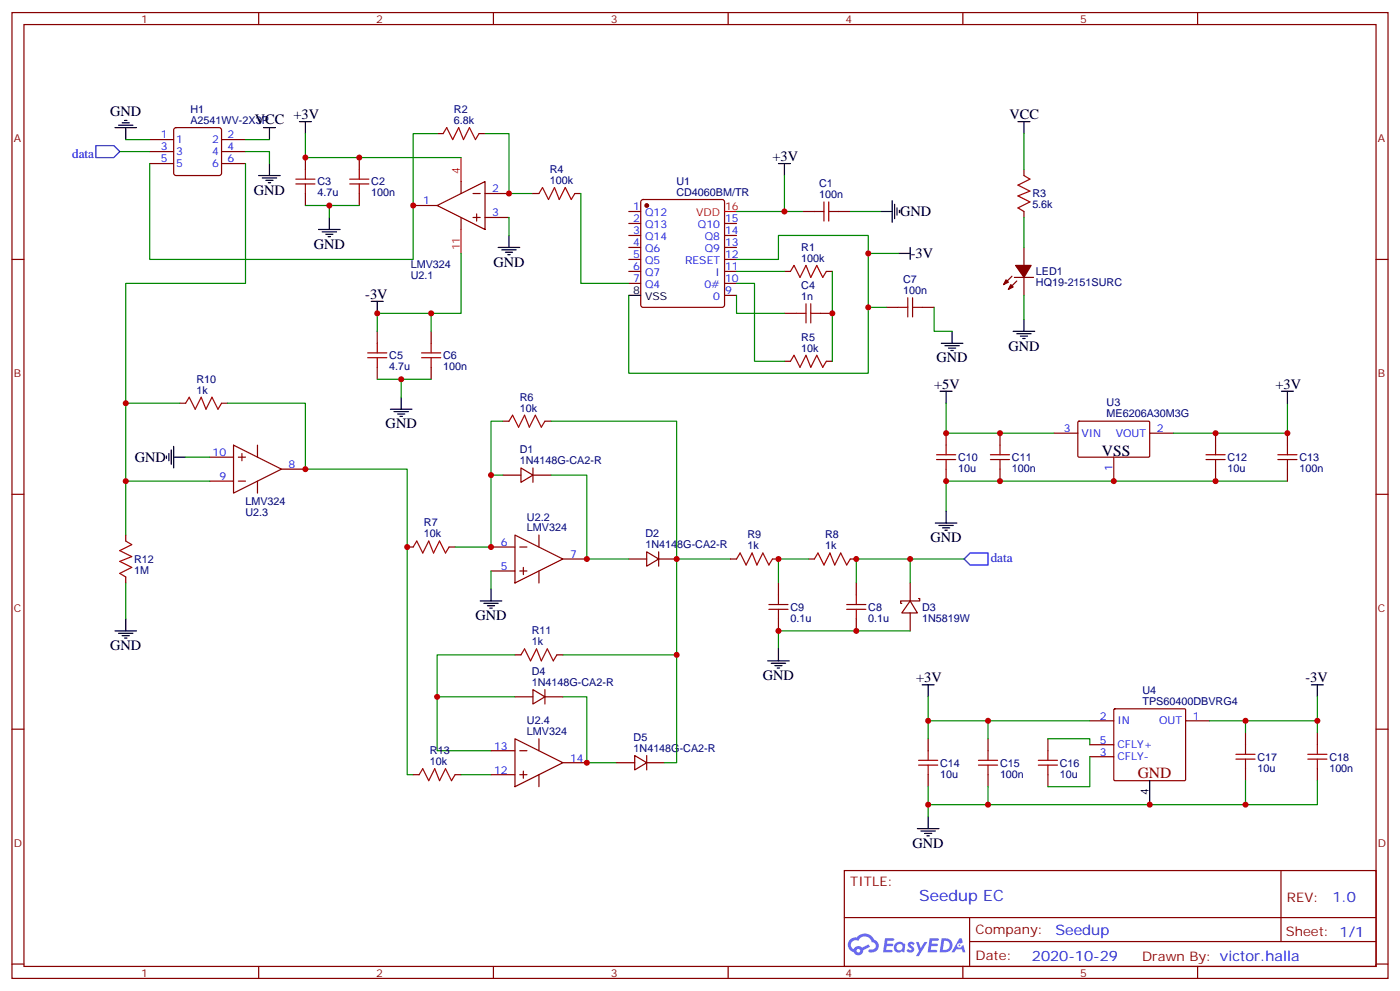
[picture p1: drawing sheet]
<svg xmlns="http://www.w3.org/2000/svg" width="412mm" height="292mm" viewBox="0 0 412 292" stroke-linecap="round" stroke-linejoin="round" font-family="sans-serif">
<g fill="none" stroke="#870000" stroke-width=".35">
<path d="M3.5 3.7h405.4v284.3h-405.4zM7.1 7.2h398.2v277.3h-398.2zM76.2 3.7v3.5M145.3 3.7v3.5M214.5 3.7v3.5M283.6 3.7v3.5M352.8 3.7v3.5M3.5 76.4h3.6M405.3 76.4h3.6M3.5 145.5h3.6M405.3 145.5h3.6M3.5 214.7h3.6"/>
<path d="M405.3 214.7h3.6M248.7 256.3h156.6v28.2h-156.6zM377.3 256.3v20.9M248.7 270.1h156.5M285.6 277.2h119.6M285.6 270.1v14.2M3.5 283.8h3.6M76.2 284.5v3.5M145.3 284.5v3.5M214.5 284.5v3.5M283.6 284.5v3.5M352.8 284.5v3.5"/>
<path d="M405.3 283.8h3.6"/>
</g>
<g fill="#5487ff">
<path d="M267.7 277.5a1.22 1.22 0 0 1 1.7 .2l-.4 .6a.47 .47 0 0 0-.3-.4 .47 .47 0 0 0-.5 .2l.1 .2a1.14 1.14 0 0 1 .8 1.8 1.14 1.14 0 0 1-1.9 0l-.2-.2 .5-.6 .7 .5a.29 .29 0 0 0 .3-.3 .29 .29 0 0 0-.2-.3 1.04 1.04 0 0 1-.6-1.7z"/>
<path d="M260.7 276.2h2.4l.3 .2-.2 .5-1.8 .1-.1 .8h1.5l.3 .4-.3 .4h-1.6l-.2 1.1h1.7l.2 .3-.2 .3-2.6 .1z"/>
<path d="M273.8 276.2h2.4l.3 .2-.1 .5-1.8 .1-.2 .8h1.6l.3 .4-.4 .4-1.6-.1-.1 1.1 1.7 .1 .2 .3-.2 .3-2.6 .1z"/>
<path d="M282.6 276.2h.7l.3 1.3-.6 .3a.69 .69 0 0 0-1 .3 .69 .69 0 0 0 .4 .9 .69 .69 0 0 0 .9-.6l.5-.2 .6 2.2h-.8l-.2-.9h-1.8l-.5 .9h-.8z"/>
<path d="M269.8 277.3h.8l.6 1.8 1.1-1.8h.9l-2.6 4.2h-.8l.9-1.5z"/>
<path d="M277.4 276.2l-.6 4.2h1.3a2.11 2.11 0 0 0 2.5-2.1 2.11 2.11 0 0 0-2.5-2.1zM278.1 277a1.39 1.39 0 0 1 1.7 1.4 1.39 1.39 0 0 1-1.8 1.2h-.3z"/>
<path d="M263.7 277.8a1.54 1.54 0 0 0-.1 2.2 1.54 1.54 0 0 0 2.2 .1l.6 .3 .3-2.3-.2-.3h-.4a1.49 1.49 0 0 0-2.4 0zM264 278.8a.94 .94 0 0 1 1.8 0 .94 .94 0 0 1-1.8 0z"/>
<path d="M250.4 276.6a2.18 2.18 0 0 0 1.1 3.7 1.44 1.44 0 0 0 1.6 .9 1.44 1.44 0 0 0 1.2-1.4l2-1.1-.5-.7-1.9 1a1.47 1.47 0 0 0-2.4 .4 1.39 1.39 0 0 1-.7-1.9 1.39 1.39 0 0 1 2-.5 2.12 2.12 0 0 1 2.2-1.3 2.12 2.12 0 0 1 1.9 1.7 1.14 1.14 0 0 1 1.1 1.4 1.14 1.14 0 0 1-1.7 .7 .43 .43 0 0 0-.5 .4 .43 .43 0 0 0 .4 .5 1.98 1.98 0 0 0 2.5-1.2 1.98 1.98 0 0 0-1.2-2.6 3.1 3.1 0 0 0-5.3-.6l-.9 .1zM252.3 279.9a.55 .55 0 0 1 1.1 0 .55 .55 0 0 1-1.1 0z"/>
<circle cx="282.6" cy="278.3" r=".26"/>
</g>
<g fill="none" stroke="#870000" stroke-width=".35">
<path d="M51.4 37.8l.5-.2h12.7l.5 .2 .2 .5v12.7l-.3 .5-.4 .2h-12.7l-.5-.3-.2-.4v-12.7zM128.8 39.3h1.7M141.1 39.3h1.8M44.1 41.1h7.1M44.1 44.6h7.1M44.1 48.2h7.1M65.3 41.1h7M65.3 44.6h7M65.3 48.2h7M90 46.4v3.5M90 57v3.5M105.8 46.4v3.5"/>
<path d="M105.8 57v3.5M135.8 53.4v3.6M139.3 57h2.2M142.9 57h7M157 57h1.7M169.3 57h1.8M189 58.9l.4-.2h23.3l.5 .2 .2 .5v30.4l-.2 .5-.5 .2h-23.3l-.5-.2-.2-.5v-30.4zM301.6 49.9v1.8M121.7 60.5h7.1M128.8 60.5l14.1-7.1v14.2zM135.8 64v3.6M139.3 64h2.2"/>
<path d="M140.4 63v2.1M142.9 64h7M185.2 62.3h3.5M185.2 65.8h3.5M185.2 69.3h3.5M185.2 72.8h3.5M185.2 76.4h3.5M185.2 79.9h3.5M213.4 65.8h3.6M213.4 69.3h3.6M213.4 72.8h3.6M213.4 76.4h3.6"/>
<path d="M213.4 79.9h3.6M231.1 79.9h1.7M236.4 62.3h3.5M243.4 79.9h1.8M246.9 62.3h3.6M301.6 62.3v1.7M301.6 72.8v5.3M111.1 97.5v3.6M127 97.5v3.6M185.2 83.4h3.5M213.4 83.4h3.6M213.4 87h3.6"/>
<path d="M231.1 92.3h3.5M241.7 92.3h3.5M261.1 90.5h3.5M271.6 90.5h3.6M298.1 81.3l-2.5 2.5M298.8 81.7h5.6M299.5 82.7l-2.5 2.5M301.6 81.7v5.3M52.9 118.7h1.8M65.3 118.7h1.7M111.1 108.1v3.6M127 108.1v3.6"/>
<path d="M231.1 106.4h1.7M243.4 106.4h1.8M61.7 134.6h7.1M68.8 131.1l14.1 7-14.1 7.1zM70.2 134.6h2.1M71.3 133.5v2.1M75.8 131.1v3.5M82.9 138.1h7.1M148.2 124h1.7M148.2 139.9h5.3M153.5 137.8l3.5 2.1-3.5 2.1zM157 137.8v4.2"/>
<path d="M157 139.9h5.3M160.5 124h1.8M278.7 127.5v3.6M278.7 138.1v3.5M294.6 127.5v3.6M294.6 138.1v3.5M310.4 127.5h7.1M317.6 124.2l.3-.2h20.6l.2 .4-.1 10-.3 .2-20.6-.1-.2-.3zM328.1 134.6v7M338.7 127.5h7M358.1 127.5v3.6M358.1 138.1v3.5"/>
<path d="M379.2 127.5v3.6M379.2 138.1v3.5M37 157.5v1.8M61.7 141.6h7.1M70.2 141.6h2.1M75.8 141.6v3.6M151.7 157.5l14.1 7.1-14.1 7zM158.7 157.5v3.5M37 169.9v1.7M119.9 161h1.8M132.3 161h1.8M144.6 161h7.1"/>
<path d="M144.6 168.1h7.1M153.1 161h2.1M153.1 168.1h2.1M154.2 167v2.2M158.7 168.1v3.5M165.8 164.6h7.1M185.2 164.6h5.3M190.5 162.5l3.5 2.1-3.5 2.1zM194 164.6h5.3M194 162.5v4.2M215.2 164.6h1.8M227.5 164.6h1.8"/>
<path d="M229.3 171.6v3.6M238.1 164.6h1.8M250.5 164.6h1.7M252.2 171.6v3.6M268.1 176.9l2.1 3.5h-4.6zM268.1 176.9h-2.8v.7h.3M268.1 171.6v5.3M270.6 176.2h.3v.7h-2.8M151.7 192.8h1.8M164 192.8h1.8M229.3 182.2v3.5M252.2 182.2v3.5"/>
<path d="M268.1 180.4v5.3M151.7 217.5l14.1 7-14.1 7.1zM151.7 205.1h5.3M157 203l3.5 2.1-3.5 2.2zM158.7 217.5v3.5M160.5 203v4.3M160.5 205.1h5.3M273.4 217.5v3.5M291 217.5v3.5M308.7 217.5v3.5M321 212.2h7.1M321 219.3h7.1"/>
<path d="M328.1 208.8l.3-.1h20.7l.1 .3v20.7l-.3 .1h-20.6l-.2-.3zM349.2 212.2h7.1M366.9 215.7v3.6M388.1 215.7v3.6M121.7 228.1h1.8M134.1 228.1h1.7M144.6 221h7.1M144.6 228.1h7.1M153.1 221h2.1M153.1 228.1h2.1M154.2 227v2.1M158.7 228.1v3.5"/>
<path d="M165.8 224.5h7.1M181.7 224.5h5.3M187 222.4l3.5 2.1-3.5 2.2zM190.5 224.5h5.3M190.5 222.4v4.3M273.4 228.1v3.5M291 228.1v3.5M308.7 228.1v3.5M321 222.8h7.1M366.9 226.3v3.5M388.1 226.3v3.5"/>
</g>
<g fill="#870000" stroke="#870000" stroke-width=".35">
<path d="M297.7 83.8l.7 .7-1.4 .7z"/>
<path d="M296.3 82.4l.7 .7-1.4 .7z"/>
<path d="M299.2 78.1h4.5l-2.1 3.6z"/>
<circle cx="190.5" cy="60.5" r=".53"/>
</g>
<g fill="none" stroke="#000" stroke-width=".35">
<path d="M33.9 37.6h6.3M34.9 36.9h4.3M36 36.2h2.1M36.7 35.5h.7M37 37.6v3.5M77.6 37.6h3.5M79.4 37.6v3.5M88.2 35.8h3.5M90 35.8v3.5M299.9 35.8h3.5M301.6 35.8v3.5M76.2 51.7h6.3"/>
<path d="M77.3 52.4h4.2M78.3 53.1h2.1M79 53.8h.7M79.4 48.2v3.5M229.3 48.2h3.5M231.1 48.2v3.5M262.8 59.1v6.3M93.8 67.6h6.4M94.9 68.3h4.2M96 69h2.1M96.7 69.7h.7M97 64v3.6"/>
<path d="M146.8 72.8h6.3M147.8 73.6h4.2M148.9 74.3h2.1M149.6 75h.7M149.9 69.3v3.5M259.3 62.3h3.5M263.5 60.1v4.3M264.2 61.2v2.1M264.6 74.6h3.5M264.9 61.9v.7M268.1 72.8v3.6M109.4 88.7h3.5"/>
<path d="M111.1 88.7v3.6M185.2 87h3.5M280.5 97.5v3.6M298.4 97.5h6.4M299.5 98.2h4.2M300.6 99h2.1M301.3 99.7h.7M301.6 94v3.5M118.2 116.9v3.6M276.9 115.2h3.6M277.3 101.1h6.3M278.3 101.8h4.3"/>
<path d="M278.7 115.2v3.5M279.4 102.5h2.1M280.1 103.2h.7M377.5 115.2h3.5M379.2 115.2v3.5M49 134.2v.7M49.7 133.5v2.1M50.4 132.5v4.2M51.2 134.6h3.5M51.2 131.4v6.4M115 120.5h6.4M116.1 121.2h4.2"/>
<path d="M117.1 121.9h2.1M117.8 122.6h.7M275.5 154h6.4M276.6 154.7h4.2M277.6 155.4h2.2M278.3 156.1h.7M278.7 150.5v3.5M141.5 176.9h6.3M142.5 177.6h4.3M143.6 178.3h2.1M144.3 179h.7M144.6 173.4v3.5"/>
<path d="M33.9 185.7h6.3M34.9 186.4h4.3M36 187.1h2.1M36.7 187.9h.7M37 182.2v3.5M226.1 194.6h6.4M227.2 195.3h4.2M228.2 196h2.2M229 196.7h.7M229.3 191v3.6M271.6 201.6h3.6M273.4 201.6v3.5"/>
<path d="M386.3 201.6h3.5M388.1 201.6v3.5M338.7 229.8v7.1M270.2 243.9h6.4M271.3 244.7h4.2M272.3 245.4h2.2M273 246.1h.8M273.4 240.4v3.5"/>
</g>
<path d="M135.8 46.4v7M135.8 67.6v7M213.4 62.3h3.6" fill="none" stroke="#f00" stroke-width=".35"/>
<g fill="none" stroke="#008700" stroke-width=".35">
<path d="M90 39.3v7.1h45.8M128.8 39.3h-7.1v37.1h-77.6v-28.2M142.9 39.3h7v17.7h7.1M301.6 39.3v10.6M35.3 44.6h8.8M37 41.1h7.1M72.3 48.2v35.2h-35.3v35.3M72.3 44.6h7.1v3.6M72.3 41.1h7.1M171.1 57v26.4h14.1M231.1 51.7v10.6h-14.1M90 60.5h15.8"/>
<path d="M97 60.5v3.5M135.8 74.6v17.7h-24.7v5.2M149.9 64v5.3M217 76.4h12.3v-7.1h26.5v40.6h-70.6v-22.9M217 79.9h14.1M231.1 62.3h5.3M245.2 79.9v26.5M250.5 62.3h8.8M255.8 74.6h8.8M301.6 64v8.8M127 92.3v5.2M217 83.4h5.2v23h8.9"/>
<path d="M217 87v5.3h14.1M255.8 90.5h5.3M275.2 90.5v7h5.3M301.6 87v7M52.9 118.7h-15.9v38.8M67 118.7h23v19.4h29.9v90h1.8M111.1 111.7h15.9M118.2 111.7v5.2M278.7 118.7v8.8h31.7M379.2 118.7v8.8h-33.5M54.7 134.6h7M144.6 139.9h3.6"/>
<path d="M148.2 124h-3.6v37h-10.5M162.3 139.9h10.6v24.7h12.3M162.3 124h37v40.6h15.9M37 141.6h24.7M379.2 141.6h-100.5v8.9M37 171.6v10.6M144.6 168.1v5.3M199.3 164.6v28.2h-33.5M238.1 164.6h-8.8v7M252.2 171.6v-7h15.9v7M268.1 164.6h15.9M151.7 192.8h-22.9v28.2h15.8"/>
<path d="M199.3 192.8v31.7h-3.5M268.1 185.7h-38.8v5.3M128.8 205.1h22.9M165.8 205.1h7.1v19.4h8.8M273.4 205.1v12.4M273.4 212.2h47.6M291 212.2v5.3M308.7 217.5h12.3v1.8M356.3 212.2h31.8M366.9 212.2v3.5M388.1 205.1v10.6M135.8 228.1h8.8"/>
<path d="M273.4 231.6v5.3M291 231.6v5.3M321 222.8v8.8h-12.3M366.9 229.8v7.1M388.1 229.8v7.1h-114.7v3.5"/>
</g>
<g fill="none" stroke="#a10000" stroke-width=".35">
<path d="M130.5 39.3l1.1-1.7 1.7 3.5 1.8-3.5 1.4 3.5 1.8-3.5 1.8 3.5 1-1.8M87.1 52.7h5.7M87.1 54.2h5.7M90 49.9v2.8M90 54.2v2.8M103 52.7h5.7M103 54.2h5.7M105.8 49.9v2.8M105.8 54.2v2.8M158.7 57l1.1-1.8 1.8 3.5 1.7-3.5 1.4 3.5 1.8-3.5 1.8 3.5 1-1.7M242.7 59.4v5.7M244.1 59.4v5.7"/>
<path d="M301.6 51.7l1.8 1-3.5 1.8 3.5 1.8-3.5 1.4 3.5 1.7-3.5 1.8 1.7 1.1M232.8 79.9l1.1-1.8 1.8 3.6 1.7-3.6 1.4 3.6 1.8-3.6 1.8 3.6 1-1.8M239.9 62.3h2.8M244.1 62.3h2.8M234.6 92.3h2.8M237.4 89.4v5.7M238.8 92.3h2.9M238.8 89.4v5.7M264.6 90.5h2.8M267.4 87.7v5.6M268.8 90.5h2.8M268.8 87.7v5.6"/>
<path d="M54.7 118.7l1-1.8 1.8 3.6 1.8-3.6 1.4 3.6 1.7-3.6 1.8 3.6 1.1-1.8M108.3 103.9h5.6M108.3 105.3h5.6M111.1 101.1v2.8M111.1 105.3v2.8M124.2 103.9h5.6M124.2 105.3h5.6M127 101.1v2.8M127 105.3v2.8M232.8 106.4l1.1-1.8 1.8 3.5 1.7-3.5 1.4 3.5 1.8-3.5 1.8 3.5 1-1.7M149.9 124l1.1-1.8 1.8 3.6 1.7-3.6 1.4 3.6 1.8-3.6 1.8 3.6 1-1.8M275.9 133.9h5.6"/>
<path d="M275.9 135.3h5.6M278.7 131.1v2.8M278.7 135.3v2.8M291.7 133.9h5.7M291.7 135.3h5.7M294.6 131.1v2.8M294.6 135.3v2.8M355.2 133.9h5.7M355.2 135.3h5.7M358.1 131.1v2.8M358.1 135.3v2.8M376.4 133.9h5.7"/>
<path d="M376.4 135.3h5.7M379.2 131.1v2.8M379.2 135.3v2.8M37 159.3l1.8 1-3.5 1.8 3.5 1.8-3.5 1.4 3.5 1.7-3.5 1.8 1.7 1.1M121.7 161l1.1-1.7 1.7 3.5 1.8-3.5 1.4 3.5 1.8-3.5 1.7 3.5 1.1-1.8M217 164.6l1-1.8 1.8 3.5 1.7-3.5 1.5 3.5 1.7-3.5 1.8 3.5 1-1.7M226.5 178h5.6M226.5 179.4h5.6M229.3 175.2v2.8M229.3 179.4v2.8M239.9 164.6l1-1.8 1.8 3.5 1.8-3.5 1.4 3.5 1.7-3.5 1.8 3.5 1.1-1.7M249.4 178h5.7"/>
<path d="M249.4 179.4h5.7M252.2 175.2v2.8M252.2 179.4v2.8M153.5 192.8l1-1.8 1.8 3.6 1.7-3.6 1.5 3.6 1.7-3.6 1.8 3.6 1-1.8M366.9 219.3v2.8M388.1 219.3v2.8M123.5 228.1l1-1.8 1.8 3.5 1.8-3.5 1.4 3.5 1.7-3.5 1.8 3.5 1.1-1.7M270.6 223.8h5.6M270.6 225.2h5.6M273.4 221v2.8M273.4 225.2v2.9M288.2 223.8h5.7"/>
<path d="M288.2 225.2h5.7M291 221v2.8M291 225.2v2.9M305.9 223.8h5.6M305.9 225.2h5.6M308.7 221v2.8M308.7 225.2v2.9M364.1 222.1h5.6M364.1 223.5h5.6M366.9 223.5v2.8M385.2 222.1h5.7M385.2 223.5h5.7"/>
<path d="M388.1 223.5v2.8"/>
</g>
<path d="M28.2 42.9h5.3l1.8 1.7-1.8 1.8h-5.3zM284 164.6l1.8-1.8h5.2v3.5h-5.2z" fill="none" stroke="#00f" stroke-width=".35"/>
<g fill="#c00">
<circle cx="231.1" cy="62.3" r=".88"/>
<circle cx="90" cy="46.4" r=".88"/>
<circle cx="97" cy="60.5" r=".88"/>
<circle cx="105.8" cy="46.4" r=".88"/>
<circle cx="118.2" cy="111.7" r=".88"/>
<circle cx="149.9" cy="57" r=".88"/>
<circle cx="245.2" cy="92.3" r=".88"/>
<circle cx="255.8" cy="90.5" r=".88"/>
<circle cx="172.9" cy="164.6" r=".88"/>
<circle cx="144.6" cy="139.9" r=".88"/>
<circle cx="144.6" cy="161" r=".88"/>
<circle cx="90" cy="138.1" r=".88"/>
<circle cx="37" cy="141.6" r=".88"/>
<circle cx="199.3" cy="164.6" r=".88"/>
<circle cx="229.3" cy="164.6" r=".88"/>
<circle cx="252.2" cy="185.7" r=".88"/>
<circle cx="229.3" cy="185.7" r=".88"/>
<circle cx="252.2" cy="164.6" r=".88"/>
<circle cx="268.1" cy="164.6" r=".88"/>
<circle cx="128.8" cy="205.1" r=".88"/>
<circle cx="199.3" cy="192.8" r=".88"/>
<circle cx="119.9" cy="161" r=".88"/>
<circle cx="278.7" cy="127.5" r=".88"/>
<circle cx="278.7" cy="141.6" r=".88"/>
<circle cx="294.6" cy="127.5" r=".88"/>
<circle cx="358.1" cy="127.5" r=".88"/>
<circle cx="294.6" cy="141.6" r=".88"/>
<circle cx="328.1" cy="141.6" r=".88"/>
<circle cx="358.1" cy="141.6" r=".88"/>
<circle cx="379.2" cy="127.5" r=".88"/>
<circle cx="273.4" cy="236.9" r=".88"/>
<circle cx="291" cy="236.9" r=".88"/>
<circle cx="273.4" cy="212.2" r=".88"/>
<circle cx="291" cy="212.2" r=".88"/>
<circle cx="388.1" cy="212.2" r=".88"/>
<circle cx="338.7" cy="236.9" r=".88"/>
<circle cx="366.9" cy="236.9" r=".88"/>
<circle cx="366.9" cy="212.2" r=".88"/>
<circle cx="255.8" cy="74.6" r=".88"/>
<circle cx="37" cy="118.7" r=".88"/>
<circle cx="111.1" cy="92.3" r=".88"/>
<circle cx="127" cy="92.3" r=".88"/>
<circle cx="121.7" cy="60.5" r=".88"/>
<circle cx="172.9" cy="224.5" r=".88"/>
</g>
<text font-size="4.6" x="324.6" y="134.2">VSS</text>
<text font-size="4.6" fill="#800" x="335.1" y="229.1">GND</text>
<text font-size="4.6" fill="#00f" x="270.8" y="265.3">Seedup EC</text>
<g font-size="4.2">
<text x="32.5" y="34.3">GND</text>
<text x="86.4" y="35.1">+3V</text>
<text x="297.4" y="35.1">VCC</text>
<text x="75" y="36.4">VCC</text>
<text x="227.5" y="47.4">+3V</text>
<text x="74.8" y="57.3">GND</text>
<text x="265.1" y="63.7">GND</text>
<text x="92.4" y="73.2">GND</text>
<text x="268.3" y="76">-3V</text>
<text x="145.3" y="78.5">GND</text>
<text x="107.6" y="88">-3V</text>
<text x="275.9" y="106.7">GND</text>
<text x="297" y="103.2">GND</text>
<text x="275.2" y="114.5">+5V</text>
<text x="375.7" y="114.5">+3V</text>
<text x="113.6" y="126.1">GND</text>
<text x="39.7" y="136">GND</text>
<text x="274.1" y="159.6">GND</text>
<text x="140.1" y="182.6">GND</text>
<text x="32.5" y="191.4">GND</text>
<text x="224.7" y="200.2">GND</text>
<text x="269.9" y="200.9">+3V</text>
<text x="384.5" y="200.9">-3V</text>
<text x="268.8" y="249.6">GND</text>
</g>
<g font-size="4.2" fill="#00f">
<text x="392.5" y="265.6">1.0</text>
<text x="310.9" y="275.1">Seedup</text>
<text x="304" y="282.9">2020-10-29</text>
</g>
<g font-size="3.9" fill="#00f">
<text x="21.3" y="46.4">data</text>
<text x="291.8" y="165.3">data</text>
</g>
<g font-size="3.9" fill="#800">
<text x="250.5" y="260.9">TITLE:</text>
<text x="379.1" y="265.6">REV:</text>
<text x="287.4" y="275.1">Company:</text>
<text x="378.7" y="275.7">Sheet: 1/1</text>
<text x="287.4" y="282.8">Date:</text>
<text x="336.4" y="282.8">Drawn By: victor.halla</text>
</g>
<g font-size="3.2" fill="#800">
<text x="41.6" y="6.7">1</text>
<text x="110.8" y="6.7">2</text>
<text x="179.9" y="6.7">3</text>
<text x="249.1" y="6.7">4</text>
<text x="318.2" y="6.7">5</text>
<text x="4.1" y="41.8">A</text>
<text x="405.9" y="41.8">A</text>
<text x="4.1" y="110.9">B</text>
<text x="405.9" y="110.9">B</text>
<text x="4.1" y="180.1">C</text>
<text x="405.9" y="180.1">C</text>
<text x="4.1" y="249.2">D</text>
<text x="405.9" y="249.2">D</text>
<text x="41.6" y="287.5">1</text>
<text x="110.8" y="287.5">2</text>
<text x="179.9" y="287.5">3</text>
<text x="249.1" y="287.5">4</text>
<text x="318.2" y="287.5">5</text>
</g>
<g font-size="3.2" fill="#000080">
<text x="56.1" y="33.3">H1</text>
<text x="133.7" y="33.3">R2</text>
<text x="56.1" y="36.5">A2541WV-2X3P</text>
<text x="133.7" y="36.5">6.8k</text>
<text x="161.9" y="50.9">R4</text>
<text x="93.5" y="57.8">4.7u</text>
<text x="93.5" y="54.6">C3</text>
<text x="109.4" y="57.8">100n</text>
<text x="109.4" y="54.6">C2</text>
<text x="161.9" y="54.2">100k</text>
<text x="199.2" y="57.6">CD4060BM/TR</text>
<text x="199.2" y="54.5">U1</text>
<text x="241.3" y="58.4">100n</text>
<text x="241.3" y="55.2">C1</text>
<text x="304.1" y="58.1">R3</text>
<text x="304.1" y="61.3">5.6k</text>
<text x="236" y="77.1">100k</text>
<text x="236" y="73.9">R1</text>
<text x="121" y="78.8">LMV324</text>
<text x="121" y="82.1">U2.1</text>
<text x="266" y="83.4">C7</text>
<text x="305.2" y="81">LED1</text>
<text x="236" y="88.4">1n</text>
<text x="236" y="85.1">C4</text>
<text x="266" y="86.6">100n</text>
<text x="305.2" y="84.1">HQ19-2151SURC</text>
<text x="236" y="100.3">R5</text>
<text x="114.7" y="105.7">C5</text>
<text x="130.5" y="105.7">C6</text>
<text x="236" y="103.5">10k</text>
<text x="57.9" y="112.7">R10</text>
<text x="114.7" y="109">4.7u</text>
<text x="130.5" y="109">100n</text>
<text x="57.9" y="115.9">1k</text>
<text x="153.1" y="117.9">R6</text>
<text x="326" y="119.6">U3</text>
<text x="153.1" y="121.2">10k</text>
<text x="326" y="122.8">ME6206A30M3G</text>
<text x="153.1" y="136.7">1N4148G-CA2-R</text>
<text x="153.1" y="133.5">D1</text>
<text x="282.2" y="135.7">C10</text>
<text x="298.1" y="135.7">C11</text>
<text x="361.6" y="135.7">C12</text>
<text x="382.8" y="135.7">C13</text>
<text x="282.2" y="138.9">10u</text>
<text x="298.1" y="138.9">100n</text>
<text x="361.6" y="138.9">10u</text>
<text x="382.8" y="138.9">100n</text>
<text x="72.3" y="148.8">LMV324</text>
<text x="72.3" y="151.9">U2.3</text>
<text x="124.9" y="155">R7</text>
<text x="155.2" y="153.2">U2.2</text>
<text x="124.9" y="158.2">10k</text>
<text x="155.2" y="156.4">LMV324</text>
<text x="190.2" y="161.4">1N4148G-CA2-R</text>
<text x="190.2" y="158.2">D2</text>
<text x="220.1" y="161.7">1k</text>
<text x="220.1" y="158.5">R9</text>
<text x="243.1" y="161.7">1k</text>
<text x="243.1" y="158.5">R8</text>
<text x="39.5" y="165.7">R12</text>
<text x="39.5" y="168.9">1M</text>
<text x="232.8" y="179.8">C9</text>
<text x="255.8" y="179.8">C8</text>
<text x="271.6" y="179.8">D3</text>
<text x="232.8" y="183">0.1u</text>
<text x="255.8" y="183">0.1u</text>
<text x="271.6" y="183">1N5819W</text>
<text x="156.6" y="190">1k</text>
<text x="156.6" y="186.7">R11</text>
<text x="156.6" y="202">1N4148G-CA2-R</text>
<text x="156.6" y="198.7">D4</text>
<text x="336.6" y="207.5">TPS60400DBVRG4</text>
<text x="336.6" y="204.3">U4</text>
<text x="155.2" y="213.2">U2.4</text>
<text x="155.2" y="216.3">LMV324</text>
<text x="186.6" y="221.4">1N4148G-CA2-R</text>
<text x="186.6" y="218.1">D5</text>
<text x="126.7" y="225.2">10k</text>
<text x="126.7" y="222">R13</text>
<text x="276.9" y="225.7">C14</text>
<text x="294.6" y="225.7">C15</text>
<text x="312.2" y="225.7">C16</text>
<text x="370.4" y="227.1">10u</text>
<text x="370.4" y="223.9">C17</text>
<text x="391.6" y="227.1">100n</text>
<text x="391.6" y="223.9">C18</text>
<text x="276.9" y="228.9">10u</text>
<text x="294.6" y="228.9">100n</text>
<text x="312.2" y="228.9">10u</text>
</g>
<g font-size="3.2" fill="#00f">
<text x="47.4" y="40.7">1</text>
<text x="67" y="40.7">2</text>
<text x="47.4" y="44.3">3</text>
<text x="47.4" y="47.8">5</text>
<text x="51.9" y="42.2">1</text>
<text x="51.9" y="45.7">3</text>
<text x="62.5" y="42.2">2</text>
<text x="62.5" y="45.7">4</text>
<text x="67" y="44.3">4</text>
<text x="67" y="47.8">6</text>
<text x="51.9" y="49.2">5</text>
<text x="62.5" y="49.2">6</text>
<text x="145" y="56.6">2</text>
<text x="124.6" y="60.1">1</text>
<text x="145" y="63.7">3</text>
<text x="186.5" y="61.9">1</text>
<text x="186.5" y="65.4">2</text>
<text x="190" y="63.7">Q12</text>
<text x="213.6" y="65.4">15</text>
<text x="186.5" y="69">3</text>
<text x="190" y="67.2">Q13</text>
<text x="190" y="70.7">Q14</text>
<text x="205.6" y="67.2">Q10</text>
<text x="207.6" y="70.7">Q8</text>
<text x="213.6" y="69">14</text>
<text x="186.5" y="72.5">4</text>
<text x="186.5" y="76">5</text>
<text x="190" y="74.3">Q6</text>
<text x="190" y="77.8">Q5</text>
<text x="201.8" y="77.8">RESET</text>
<text x="207.6" y="74.3">Q9</text>
<text x="213.6" y="76">12</text>
<text x="213.6" y="72.5">13</text>
<text x="186.5" y="79.6">6</text>
<text x="186.5" y="83.1">7</text>
<text x="190" y="81.3">Q7</text>
<text x="210.8" y="81.3">I</text>
<text x="213.6" y="83.1">10</text>
<text x="213.6" y="79.6">11</text>
<text x="190" y="84.8">Q4</text>
<text x="207.5" y="84.8">0#</text>
<text x="210.1" y="88.4">0</text>
<text x="213.6" y="86.6">9</text>
<text x="313.4" y="127.2">3</text>
<text x="318.6" y="128.6">VIN</text>
<text x="328.7" y="128.6">VOUT</text>
<text x="340.8" y="127.2">2</text>
<text x="62.6" y="134.2">10</text>
<text x="85" y="137.8">8</text>
<text x="64.7" y="141.3">9</text>
<text x="327.7" y="138.7" transform="rotate(-90 327.7 138.7)">1</text>
<text x="147.6" y="160.7">6</text>
<text x="147.6" y="167.7">5</text>
<text x="167.9" y="164.2">7</text>
<text x="323.9" y="211.8">2</text>
<text x="329.1" y="213.3">IN</text>
<text x="341.4" y="213.3">OUT</text>
<text x="351.4" y="211.8">1</text>
<text x="145.5" y="220.7">13</text>
<text x="323.9" y="218.9">5</text>
<text x="329.1" y="220.3">CFLY+</text>
<text x="145.5" y="227.7">12</text>
<text x="167.9" y="224.2">14</text>
<text x="323.9" y="222.4">3</text>
<text x="329.1" y="223.8">CFLY-</text>
</g>
<g font-size="3.2" fill="#f00">
<text x="135.5" y="51.3" transform="rotate(-90 135.5 51.3)">4</text>
<text x="205.1" y="63.7">VDD</text>
<text x="213.6" y="61.9">16</text>
<text x="135.5" y="73.7" transform="rotate(-90 135.5 73.7)">11</text>
</g>
<g font-size="3.2">
<text x="186.5" y="86.6">8</text>
<text x="190" y="88.4">VSS</text>
<text x="338.3" y="234" transform="rotate(-90 338.3 234)">4</text>
</g>
</svg>
